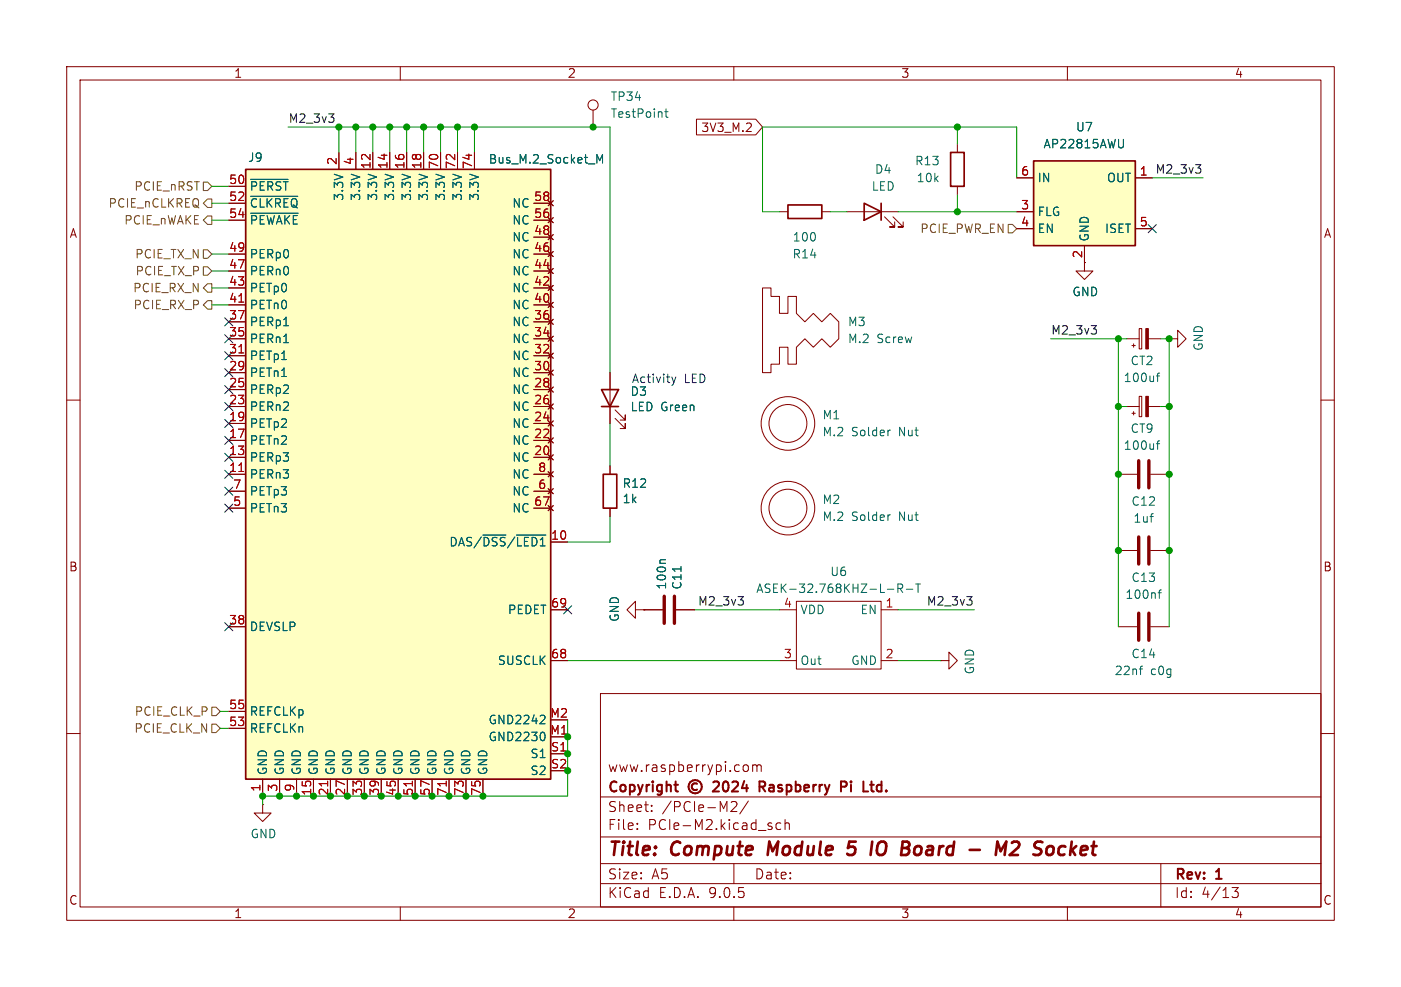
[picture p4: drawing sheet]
<svg xmlns="http://www.w3.org/2000/svg" width="210mm" height="148mm" viewBox="0 0 210 148" stroke-linecap="round" stroke-linejoin="round" font-family="sans-serif">
<g fill="none" stroke="#840000" stroke-width=".15">
<path d="M10 10h190v128h-190zM12 12h186v124h-186zM60 10v2M110 10v2M160 10v2M127 31.8h7.6M132.6 32.5l1.5 1.5h-.8h.8v-.7M133.9 32.5l1.5 1.5h-.8h.8v-.7M170.8 59.4h.3v3.1h-.3zM10 60h2M91.4 69.9v1.2M91.4 76.2v1.3"/>
<path d="M168.9 61h1.9M169.7 62h.5M169.9 61.7v.5M172.1 61h1.9M198 60h2M10 110h2M90 104h108v32h-108zM90 119.5h108M111.7 114.7a.41 .41 0 0 1 .5 .3v.4a.41 .41 0 0 1-.5 .3M112.8 114.8a.37 .37 0 0 1 .7 .1M112.8 114.7v1M113.5 114.9l.2-.2 .3 .1 .1 .9"/>
<path d="M113.5 114.9v.8M198 110h2M60 136v2M90 132.5h108M90 129.5h108M90 125.5h108M95.5 124.2v.2M95.5 123.5v.1M97.7 121.5v.2M97.7 120.8v.1M109.6 120.3l.2-.1 .5 .1a.41 .41 0 0 1 .1 .5l-.9 .9h1M110 136v2"/>
<path d="M110 129.5v3M112.2 120.1l-1.3 1.9M117 123.5l-.4-.1-.3 .3v.4l.2 .2h.5M117.7 123.5a.37 .37 0 0 1 .6 .1v.8M117.7 122.9v1.5M160 136v2M174 129.5v6.5M184.7 133.1h.9l-.5 .6a.41 .41 0 0 1 .5 .2v.4l-.1 .2h-.7"/>
<circle cx="118.1" cy="63.5" r="2.84"/>
<circle cx="118.1" cy="76.2" r="2.84"/>
<circle cx="118.1" cy="76.2" r="4"/>
<circle cx="118.1" cy="63.5" r="4"/>
</g>
<path d="M115.3 126.2l-.2 2M127 128l.3 .2 .6-.1M128.3 126.2h-1l-.2 1 .3-.2 .7 .1M132.5 126.2a.77 .77 0 0 0-1 .7v1l.3 .3h.4M137.8 126.9a.62 .62 0 0 0-.7 .4v.7l.3 .2h.2M149.3 128.2l.2-2 .5 1.4 .8-1.4-.2 2M151.7 126.4l.3-.2h.5a.45 .45 0 0 1 .3 .6l-.2 .3-1.2 1.1h1.2M158.9 127l.2-.1 .6 .1M159.6 128.1l-.6 .1" fill="none" stroke="#840000" stroke-width=".4"/>
<g fill="none" stroke="#840000" stroke-width=".3">
<path d="M101.1 117.7h.5M101.5 118.7h.1M103.8 117a1 1 0 0 0-.4 1.6 1 1 0 0 0 1.6 0 1 1 0 0 0-.4-1.6M104.5 117.5a.52 .52 0 0 0-.8 .5 .52 .52 0 0 0 .8 .4M106.9 117.3l.2-.1 .5 .1a.41 .41 0 0 1 .1 .5l-.9 .9h1M108.5 117.3l.3-.1a.94 .94 0 0 1 0 1.5h-.1a.91 .91 0 0 1-.2-1.4zM109.8 117.3l.2-.1 .5 .1a.41 .41 0 0 1 .1 .5l-.9 .9h.9M111.6 117.1l-.4 1.1h.9M111.9 117.7v1M114.2 118l.5 .7M114.6 117.3l-.8-.1v1.5M114.6 117.9l-.8 .1"/>
<path d="M126.1 117.2h.5a.41 .41 0 0 1 .3 .4 .41 .41 0 0 1-.3 .4h-.5M130.4 117.7h.6M130.6 117.2v1.3l.1 .1 .3 .1"/>
</g>
<path d="M129.5 30.5l2.6 1.3-2.6 1.2zM132.1 30.5v2.5M90.4 71.1h2.1v5.1h-2.1z" fill="none" stroke="#840000" stroke-width=".25"/>
<path d="M133.3 64.5h.2M133.3 77.2h.2M173.3 66.5h.5M173.8 66.1l-.3 .2v1.1" fill="none" stroke="#006464" stroke-width=".15"/>
<path d="M171.8 59.4h.3v3.1h-.3z" fill="#840000" stroke="#840000" stroke-width=".15"/>
<path d="M36.8 25.4h45.7v91.4h-45.7z" fill="#ffffc2"/>
<path d="M36.8 25.4h45.7v91.4h-45.7zM90.2 58.4h2.5l-1.3 2.6zM90.2 61h2.5" fill="none" stroke="#840000" stroke-width=".25"/>
<g fill="none" stroke="#840000" stroke-width=".15">
<path d="M88.9 16.5v2.6M34.3 27.9h2.5M34.3 30.5h2.5M34.3 33h2.5M34.3 38.1h2.5M50.8 22.9v2.5M53.3 22.9v2.5M55.9 22.9v2.5M58.4 22.9v2.5M61 22.9v2.5M63.5 22.9v2.5M66 22.9v2.5"/>
<path d="M68.6 22.9v2.5M71.1 22.9v2.5M80 30.5h2.5M80 33h2.5M80 38.1h2.5M80 35.6h2.5M82.2 30.1l.7 .8M82.2 32.6l.7 .8M82.2 35.2l.7 .7M82.2 37.7l.7 .8M82.9 30.1l-.7 .8M82.9 32.6l-.7 .8"/>
<path d="M82.9 35.2l-.7 .7M82.9 37.7l-.7 .8M162.6 39.4v1.2h1.2l-1.2 1.3-1.3-1.3h1.3M34.3 40.6h2.5M34.3 43.2h2.5M34.3 45.7h2.5M34.3 48.3h2.5M34.3 50.8h2.5M34.3 53.3h2.5M34.3 55.9h2.5M34.3 58.4h2.5M80 40.6h2.5"/>
<path d="M80 43.2h2.5M80 45.7h2.5M80 48.3h2.5M80 50.8h2.5M80 53.3h2.5M80 55.9h2.5M80 58.4h2.5M82.2 40.3l.7 .7M82.2 42.8l.7 .8M82.2 45.3l.7 .8M82.2 47.9l.7 .7M82.2 50.4l.7 .8"/>
<path d="M82.2 53l.7 .7M82.2 55.5l.7 .8M82.2 58l.7 .8M82.9 40.3l-.7 .7M82.9 42.8l-.7 .8M82.9 45.3l-.7 .8M82.9 47.9l-.7 .7M82.9 50.4l-.7 .8M82.9 53l-.7 .7M82.9 55.5l-.7 .8M82.9 58l-.7 .8M91.4 55.9v7.6"/>
<path d="M168.9 50.8h1.9M169.7 51.8h.5M169.9 51.6v.5M170.8 49.3h.3v3h-.3zM172.1 50.8h1.9M34.3 61h2.5M34.3 63.5h2.5M34.3 66h2.5M34.3 68.6h2.5M34.3 71.1h2.5M34.3 73.7h2.5M34.3 76.2h2.5"/>
<path d="M80 61h2.5M80 63.5h2.5M80 66h2.5M80 68.6h2.5M80 71.1h2.5M80 73.7h2.5M80 76.2h2.5M82.2 60.6l.7 .7M82.2 63.1l.7 .8M82.2 65.7l.7 .7M82.2 68.2l.7 .8M82.2 70.7l.7 .8"/>
<path d="M82.2 73.3l.7 .7M82.2 75.8l.7 .8M82.9 60.6l-.7 .7M82.9 63.1l-.7 .8M82.9 65.7l-.7 .7M82.9 68.2l-.7 .8M82.9 70.7l-.7 .8M82.9 73.3l-.7 .7M82.9 75.8l-.7 .8M92.2 62.7l1.5 1.6v-.8v.8h-.7M92.2 61.5l1.5 1.5v-.8v.8h-.7M167.6 71.1h2.8"/>
<path d="M172.5 71.1h2.8M34.3 94h2.5M82.5 81.3h2.6M82.5 91.4h2.6M82.5 99.1h2.6M95.2 91.4v1.3l-1.2-1.3 1.2-1.2v1.2h1.3M96.5 91.4h.1M96.5 91.4h2.8M101.3 91.4h2.8M116.8 91.4h2.6M116.8 99.1h2.6M119.4 90.2h12.7v10.1h-12.7z"/>
<path d="M132.1 91.4h2.5M132.1 99.1h2.5M141 99.1h1.2v1.2l1.3-1.2-1.3-1.3v1.3M141 99.1h.1M167.6 94h2.8M167.6 82.6h2.8M172.5 94h2.8M172.5 82.6h2.8M34.3 106.7h2.5M34.3 109.2h2.5M39.4 116.8v2.6M41.9 116.8v2.6"/>
<path d="M44.4 116.8v2.6M47 116.8v2.6M49.5 116.8v2.6M52.1 116.8v2.6M54.6 116.8v2.6M57.1 116.8v2.6M59.7 116.8v2.6M62.2 116.8v2.6M64.8 116.8v2.6M67.3 116.8v2.6M69.8 116.8v2.6M72.4 116.8v2.6"/>
<path d="M82.5 113h2.6M39.4 120.7v1.2h1.2l-1.2 1.3-1.3-1.3h1.3M39.4 120.7h.1"/>
<circle cx="88.9" cy="15.7" r=".76"/>
</g>
<g fill="none" stroke="#006464" stroke-width=".15">
<path d="M99.7 16.8h.4M99.8 16.3v1.1l.3 .2M37.6 26.9h5.6M37.6 29.4h7M37.6 32h7.1M89.5 23.2l.4 .9 .4-.9v1.3M42.5 48.8h.7M42.5 51.4h.7M173.3 56.4h.5M173.8 56l-.3 .1v1.1M172.4 77.5h.5M172.8 77h.1"/>
<path d="M72.4 80.2h3.4M77.4 80.2h4.4M99.8 83.9h-.7l-.2 .2M102.1 85v.7M133 88.4h1M134.6 88.2h.6l.1-.2v-.3l-.2-.1h-.5v1.2M134.9 88.2l.4 .6M135.9 88.4h.9M137.3 87.6h.7M137.6 87.6v1.2M171.3 99.9l-.3 .1M173.6 88.9h.5"/>
<path d="M174.1 88.5l-.3 .1v1.1M81.5 107.3l.2 .2-.1 .3-.7 .7h.8M81.5 109.9l.2 .4-.2 .7M170.8 100.3h.5"/>
</g>
<path d="M35.8 45.3h.7M35.8 52.9h.7M35.8 70.7h.7M49.1 117.1v.8M61.8 117.1v.8M66.9 117.1v.8" fill="none" stroke="#a90000" stroke-width=".15"/>
<path d="M170.7 69.1v4.1M172.2 69.1v4.1M99.6 89.4v4.1M101.1 89.4v4.1M170.7 80.5v4.1M170.7 91.9v4.1M172.2 80.5v4.1M172.2 91.9v4.1" fill="none" stroke="#840000" stroke-width=".51"/>
<path d="M171.8 49.3h.3v3h-.3z" fill="#840000" stroke="#840000" stroke-width=".15"/>
<path d="M154.9 24.1h15.3v12.7h-15.3z" fill="#ffffc2"/>
<path d="M118.1 30.7h5.1v2.1h-5.1zM142.5 22.9h2v5h-2zM154.9 24.1h15.3v12.7h-15.3z" fill="none" stroke="#840000" stroke-width=".25"/>
<g fill="none" stroke="#840000" stroke-width=".15">
<path d="M104.4 17.9h8.9l1 1.2-1 1.1h-8.9zM34.3 27.9h2.5M34.3 30.5h2.5M34.3 33h2.5M34.3 38.1h2.5M50.8 22.9v2.5M53.3 22.9v2.5M55.9 22.9v2.5M58.4 22.9v2.5M61 22.9v2.5M63.5 22.9v2.5M66 22.9v2.5"/>
<path d="M68.6 22.9v2.5M71.1 22.9v2.5M80 30.5h2.5M80 33h2.5M80 38.1h2.5M80 35.6h2.5M82.2 30.1l.7 .8M82.2 32.6l.7 .8M82.2 35.2l.7 .7M82.2 37.7l.7 .8M82.9 30.1l-.7 .8M82.9 32.6l-.7 .8"/>
<path d="M82.9 35.2l-.7 .7M82.9 37.7l-.7 .8M116.8 31.8h1.3M123.2 31.8h1.3M143.5 21.6v1.3M143.5 27.9v1.3M152.4 26.7h2.5M152.4 31.8h2.5M152.4 34.3h2.5M162.6 36.8v2.6M170.2 26.7h2.5M170.2 34.3h2.5"/>
<path d="M34.3 40.6h2.5M34.3 43.2h2.5M34.3 45.7h2.5M34.3 48.3h2.5M34.3 50.8h2.5M34.3 53.3h2.5M34.3 55.9h2.5M34.3 58.4h2.5M80 40.6h2.5M80 43.2h2.5M80 45.7h2.5M80 48.3h2.5"/>
<path d="M80 50.8h2.5M80 53.3h2.5M80 55.9h2.5M80 58.4h2.5M82.2 40.3l.7 .7M82.2 42.8l.7 .8M82.2 45.3l.7 .8M82.2 47.9l.7 .7M82.2 50.4l.7 .8M82.2 53l.7 .7M82.2 55.5l.7 .8M82.2 58l.7 .8"/>
<path d="M82.9 40.3l-.7 .7M82.9 42.8l-.7 .8M82.9 45.3l-.7 .8M82.9 47.9l-.7 .7M82.9 50.4l-.7 .8M82.9 53l-.7 .7M82.9 55.5l-.7 .8M82.9 58l-.7 .8M91.4 55.9v2.5M114.3 43.2h1.3v1.3h1.2v2.5h1.3v-2.5h1.3v2.5l1.2 1.3 1.3-1.3 1.3 1.3 1.3-1.3 1.2 1.3v2.5l-1.2 1.3-1.3-1.3-1.3 1.3-1.3-1.3-1.2 1.3v2.5h-1.3v-2.5h-1.3v2.5h-1.2v1.3h-1.3zM175.3 50.8h1.2v-1.3l1.3 1.3-1.3 1.3v-1.3M175.3 50.8h.1"/>
<path d="M34.3 61h2.5M34.3 63.5h2.5M34.3 66h2.5M34.3 68.6h2.5M34.3 71.1h2.5M34.3 73.7h2.5M34.3 76.2h2.5M80 61h2.5M80 63.5h2.5M80 66h2.5M80 68.6h2.5M80 71.1h2.5"/>
<path d="M80 73.7h2.5M80 76.2h2.5M82.2 60.6l.7 .7M82.2 63.1l.7 .8M82.2 65.7l.7 .7M82.2 68.2l.7 .8M82.2 70.7l.7 .8M82.2 73.3l.7 .7M82.2 75.8l.7 .8M82.9 60.6l-.7 .7M82.9 63.1l-.7 .8M82.9 65.7l-.7 .7"/>
<path d="M82.9 68.2l-.7 .8M82.9 70.7l-.7 .8M82.9 73.3l-.7 .7M82.9 75.8l-.7 .8M91.4 61v2.5M91.4 69.9v1.2M91.4 76.2v1.3M34.3 94h2.5M82.5 81.3h2.6M82.5 91.4h2.6M82.5 99.1h2.6M96.5 91.4h.1"/>
<path d="M96.5 91.4h2.8M101.3 91.4h2.8M34.3 106.7h2.5M34.3 109.2h2.5M39.4 116.8v2.6M41.9 116.8v2.6M44.4 116.8v2.6M47 116.8v2.6M49.5 116.8v2.6M52.1 116.8v2.6M54.6 116.8v2.6M57.1 116.8v2.6"/>
<path d="M59.7 116.8v2.6M62.2 116.8v2.6M64.8 116.8v2.6M67.3 116.8v2.6M69.8 116.8v2.6M72.4 116.8v2.6M82.5 113h2.6"/>
</g>
<g fill="none" stroke="#006464" stroke-width=".15">
<path d="M37.6 26.9h5.6M37.6 29.4h7M37.6 32h7.1M89.5 23.2l.4 .9 .4-.9v1.3M168.4 20.9v1l-.2 .3M42.5 48.8h.7M42.5 51.4h.7M72.4 80.2h3.4M77.4 80.2h4.4M99.8 83.9h-.7l-.2 .2M102.1 85v.7M81.5 107.3l.2 .2-.1 .3-.7 .7h.8"/>
<path d="M81.5 109.9l.2 .4-.2 .7"/>
</g>
<path d="M30.5 33l.6-.6h.6v1.3h-.6zM30.5 37.5h.6l.6 .6-.6 .6h-.6zM30.5 27.3h.6l.6 .6-.6 .7h-.6zM30.5 30.5l.6-.7h.6v1.3h-.6zM151.1 33.7h.7l.6 .6-.6 .6h-.7zM30.5 43.2l.6-.7h.6v1.3h-.6zM30.5 40h.6l.6 .6-.6 .7h-.6zM31.1 45.1h.6v1.3h-.6l-.6-.7zM31.7 108.6h.7l.6 .6-.6 .7h-.7zM31.7 106h.7l.6 .7-.6 .6h-.7z" fill="none" stroke="#725600" stroke-width=".15"/>
<path d="M49.3 17.1h.8l-.5 .5M50 17.7v.5M179.2 24.7h.8l-.4 .5M179.9 25.3v.5M163.6 48.8h.8l-.5 .5M164.3 49.4v.6M110.6 89.5h.8l-.4 .5M111.4 90.1v.5M144.9 89.5h.8l-.4 .5M145.6 90.1v.5" fill="none" stroke="#0f0f0f" stroke-width=".15"/>
<g fill="none" stroke="#009600" stroke-width=".15">
<path d="M43.2 19.1h48.2v36.8M50.8 19.1v3.8M53.3 19.1v3.8M55.9 19.1v3.8M58.4 19.1v3.8M61 19.1v3.8M63.5 19.1v3.8M66 19.1v3.8M68.6 19.1v3.8M71.1 19.1v3.8M143.5 19.1v2.5M31.7 30.5h2.6"/>
<path d="M31.7 33h2.6M31.7 27.9h2.6M31.7 38.1h2.6M124.5 31.8h2.5M134.6 31.8h17.8M143.5 29.2v2.6M152.4 26.7v-7.6h-38.1v12.7h2.5M172.7 26.7h7.6M31.7 45.7h2.6M31.7 43.2h2.6M31.7 40.6h2.6M157.5 50.8h11.4"/>
<path d="M167.6 50.8v43.2M174 50.8h1.3v43.2M91.4 63.5v6.4M91.4 77.5v3.8h-6.3M167.6 61h1.3M174 61h1.3M85.1 99.1h31.7M104.1 91.4h12.7M134.6 99.1h6.4M134.6 91.4h11.4M33 106.7h1.3M33 109.2h1.3"/>
<path d="M85.1 108v11.4h-45.7v1.3"/>
</g>
<g fill="none" stroke="#000084" stroke-width=".15">
<path d="M172.1 33.7l1.2 1.2M173.3 33.7l-1.2 1.2M33.7 57.8l1.2 1.2M33.7 47.7l1.2 1.2M33.7 50.2l1.2 1.2M33.7 55.3l1.2 1.2M33.7 52.7l1.2 1.2M34.9 57.8l-1.2 1.2M34.9 47.7l-1.2 1.2M34.9 50.2l-1.2 1.2M34.9 55.3l-1.2 1.2M34.9 52.7l-1.2 1.2"/>
<path d="M33.7 70.5l1.2 1.2M33.7 62.9l1.2 1.2M33.7 73.1l1.2 1.2M33.7 68l1.2 1.2M33.7 65.4l1.2 1.2M33.7 60.4l1.2 1.2M33.7 75.6l1.2 1.2M34.9 70.5l-1.2 1.2M34.9 62.9l-1.2 1.2M34.9 73.1l-1.2 1.2M34.9 68l-1.2 1.2M34.9 65.4l-1.2 1.2"/>
<path d="M34.9 60.4l-1.2 1.2M34.9 75.6l-1.2 1.2M33.7 93.4l1.2 1.2M34.9 93.4l-1.2 1.2M84.5 90.8l1.2 1.2M85.7 90.8l-1.2 1.2"/>
</g>
<path d="M100.7 56.5l.3 .9M101 57.4l-.1 .3-.2 .1M101.3 56.5l-.3 .9" fill="none" stroke="#0000c2" stroke-width=".15"/>
<path d="M35.8 45.3h.7M35.8 52.9h.7M35.8 70.7h.7M49.1 117.1v.8M61.8 117.1v.8M66.9 117.1v.8" fill="none" stroke="#a90000" stroke-width=".15"/>
<g fill="#009600" stroke="#009600" stroke-width=".15">
<circle cx="69.8" cy="119.4" r=".46"/>
<circle cx="72.4" cy="119.4" r=".46"/>
<circle cx="64.8" cy="119.4" r=".46"/>
<circle cx="62.2" cy="119.4" r=".46"/>
<circle cx="67.3" cy="119.4" r=".46"/>
<circle cx="57.1" cy="119.4" r=".46"/>
<circle cx="59.7" cy="119.4" r=".46"/>
<circle cx="85.1" cy="113" r=".46"/>
<circle cx="85.1" cy="115.6" r=".46"/>
<circle cx="85.1" cy="110.5" r=".46"/>
<circle cx="58.4" cy="19.1" r=".46"/>
<circle cx="61" cy="19.1" r=".46"/>
<circle cx="53.3" cy="19.1" r=".46"/>
<circle cx="50.8" cy="19.1" r=".46"/>
<circle cx="63.5" cy="19.1" r=".46"/>
<circle cx="66" cy="19.1" r=".46"/>
<circle cx="55.9" cy="19.1" r=".46"/>
<circle cx="68.6" cy="19.1" r=".46"/>
<circle cx="71.1" cy="19.1" r=".46"/>
<circle cx="167.6" cy="61" r=".46"/>
<circle cx="175.3" cy="50.8" r=".46"/>
<circle cx="175.3" cy="61" r=".46"/>
<circle cx="175.3" cy="71.1" r=".46"/>
<circle cx="167.6" cy="71.1" r=".46"/>
<circle cx="175.3" cy="82.6" r=".46"/>
<circle cx="167.6" cy="82.6" r=".46"/>
<circle cx="52.1" cy="119.4" r=".46"/>
<circle cx="44.4" cy="119.4" r=".46"/>
<circle cx="47" cy="119.4" r=".46"/>
<circle cx="49.5" cy="119.4" r=".46"/>
<circle cx="41.9" cy="119.4" r=".46"/>
<circle cx="39.4" cy="119.4" r=".46"/>
<circle cx="54.6" cy="119.4" r=".46"/>
<circle cx="167.6" cy="50.8" r=".46"/>
<circle cx="143.5" cy="31.8" r=".46"/>
<circle cx="143.5" cy="19.1" r=".46"/>
<circle cx="88.9" cy="19.1" r=".46"/>
</g>
<g font-size="2.8" fill="#840000">
<text x="91" y="128.9">Title:</text>
<text x="100.7" y="128.9">Compute</text>
<text x="115.9" y="128.9">Module</text>
<text x="128.7" y="128.9">5</text>
<text x="133" y="128.9">IO</text>
<text x="138.3" y="128.9">Board</text>
<text x="154.1" y="128.9">M2</text>
<text x="160.6" y="128.9">Socket</text>
</g>
<g font-size="2.1" fill="#840000">
<text x="91" y="119.2">Copyright</text>
<text x="91" y="116">www.raspberrypi.com</text>
<text x="115.1" y="119.2">Raspberry</text>
<text x="127.9" y="119.2">Pi</text>
<text x="131.9" y="119.2">Ltd.</text>
<text x="91" y="124.7">File:</text>
<text x="91" y="122">Sheet:</text>
<text x="97.1" y="124.7">PCIe-M2.kicad_sch</text>
<text x="99.2" y="122">/PCIe-M2/</text>
<text x="91" y="134.9">KiCad</text>
<text x="91" y="132.1">Size:</text>
<text x="97.7" y="132.1">A5</text>
<text x="98.7" y="134.9">E.D.A.</text>
<text x="106.3" y="134.9">9.0.5</text>
<text x="113" y="132.1">Date:</text>
<text x="176" y="132.3">Rev:</text>
<text x="176" y="134.9">Id:</text>
<text x="180.1" y="134.9">4/13</text>
<text x="182.4" y="132.3">1</text>
</g>
<g font-size="1.8" fill="#840000">
<text x="35" y="11.9">1</text>
<text x="85" y="11.9">2</text>
<text x="135" y="11.9">3</text>
<text x="185" y="11.9">4</text>
<text x="105" y="20">3V3_M.2</text>
<text x="10.3" y="35.9">A</text>
<text x="198.4" y="35.9">A</text>
<text x="10.3" y="85.9">B</text>
<text x="198.3" y="85.9">B</text>
<text x="10.3" y="135.9">C</text>
<text x="35" y="137.9">1</text>
<text x="85" y="137.9">2</text>
<text x="135" y="137.9">3</text>
<text x="185" y="137.9">4</text>
<text x="198.3" y="135.9">C</text>
</g>
<g font-size="1.8" fill="#006464">
<text x="91.4" y="17.9">TestPoint</text>
<text x="91.4" y="15.3">TP34</text>
<text x="156.3" y="22.5">AP22815AWU</text>
<text x="161.2" y="19.9">U7</text>
<text x="37.1" y="24.5">J9</text>
<text x="37.3" y="28.8">~{PERST}</text>
<text x="73.2" y="24.7">Bus_M.2_Socket_M</text>
<text x="130.6" y="28.8">LED</text>
<text x="131.1" y="26.3">D4</text>
<text x="137.1" y="25">R13</text>
<text x="137.3" y="27.5">10k</text>
<text x="155.4" y="27.5">IN</text>
<text x="165.8" y="27.5">OUT</text>
<text x="37.3" y="31.3">~{CLKREQ}</text>
<text x="37.3" y="33.9">~{PEWAKE}</text>
<text x="51.7" y="30.2" transform="rotate(-90 51.7 30.2)">3.3V</text>
<text x="54.2" y="30.2" transform="rotate(-90 54.2 30.2)">3.3V</text>
<text x="56.7" y="30.2" transform="rotate(-90 56.7 30.2)">3.3V</text>
<text x="59.3" y="30.2" transform="rotate(-90 59.3 30.2)">3.3V</text>
<text x="61.8" y="30.2" transform="rotate(-90 61.8 30.2)">3.3V</text>
<text x="64.4" y="30.2" transform="rotate(-90 64.4 30.2)">3.3V</text>
<text x="66.9" y="30.2" transform="rotate(-90 66.9 30.2)">3.3V</text>
<text x="69.4" y="30.2" transform="rotate(-90 69.4 30.2)">3.3V</text>
<text x="72" y="30.2" transform="rotate(-90 72 30.2)">3.3V</text>
<text x="76.7" y="31.3">NC</text>
<text x="76.7" y="33.9">NC</text>
<text x="155.4" y="32.6">FLG</text>
<text x="155.4" y="35.2">EN</text>
<text x="165.5" y="35.2">ISET</text>
<text x="37.3" y="39">PERp0</text>
<text x="37.3" y="41.5">PERn0</text>
<text x="76.7" y="36.4">NC</text>
<text x="76.7" y="39">NC</text>
<text x="76.7" y="41.5">NC</text>
<text x="118.7" y="39">R14</text>
<text x="118.7" y="36.4">100</text>
<text x="163.4" y="36.3" transform="rotate(-90 163.4 36.3)">GND</text>
<text x="37.3" y="44">PETp0</text>
<text x="37.3" y="46.6">PETn0</text>
<text x="76.7" y="44">NC</text>
<text x="76.7" y="46.6">NC</text>
<text x="160.7" y="44.6">GND</text>
<text x="37.3" y="49.1">PERp1</text>
<text x="37.3" y="51.7">PERn1</text>
<text x="76.7" y="49.1">NC</text>
<text x="76.7" y="51.7">NC</text>
<text x="127" y="49.1">M3</text>
<text x="127" y="51.7">M.2</text>
<text x="131.4" y="51.7">Screw</text>
<text x="180.5" y="52.7" transform="rotate(-90 180.5 52.7)">GND</text>
<text x="37.3" y="54.2">PETp1</text>
<text x="37.3" y="56.7">PETn1</text>
<text x="37.3" y="59.3">PERp2</text>
<text x="76.7" y="54.2">NC</text>
<text x="76.7" y="56.7">NC</text>
<text x="76.7" y="59.3">NC</text>
<text x="94.4" y="59.6">D3</text>
<text x="168.3" y="57.5">100uf</text>
<text x="169.4" y="55">CT2</text>
<text x="37.3" y="61.8">PERn2</text>
<text x="37.3" y="64.4">PETp2</text>
<text x="76.7" y="61.8">NC</text>
<text x="76.7" y="64.4">NC</text>
<text x="94.4" y="61.9">LED Green</text>
<text x="123.2" y="63.1">M1</text>
<text x="123.2" y="65.6">M.2</text>
<text x="127.6" y="65.6">Solder</text>
<text x="134.9" y="65.6">Nut</text>
<text x="169.4" y="65.1">CT9</text>
<text x="37.3" y="66.9">PETn2</text>
<text x="37.3" y="69.4">PERp3</text>
<text x="37.3" y="72">PERn3</text>
<text x="76.7" y="66.9">NC</text>
<text x="76.7" y="69.4">NC</text>
<text x="76.7" y="72">NC</text>
<text x="168.3" y="67.7">100uf</text>
<text x="37.3" y="74.5">PETp3</text>
<text x="37.3" y="77.1">PETn3</text>
<text x="76.7" y="74.5">NC</text>
<text x="76.7" y="77.1">NC</text>
<text x="93.2" y="73.4">R12</text>
<text x="93.2" y="75.7">1k</text>
<text x="123.2" y="75.8">M2</text>
<text x="169.5" y="76">C12</text>
<text x="67.3" y="82.1">DAS/~{DSS}/~{LED1}</text>
<text x="123.2" y="78.3">M.2</text>
<text x="127.6" y="78.3">Solder</text>
<text x="134.9" y="78.3">Nut</text>
<text x="169.8" y="78.6">1uf</text>
<text x="100.1" y="88.5" transform="rotate(-90 100.1 88.5)">100n</text>
<text x="102.4" y="88.5" transform="rotate(-90 102.4 88.5)">C11</text>
<text x="113.3" y="89.1">ASEK-32.768KHZ-L-R-T</text>
<text x="124.4" y="86.6">U6</text>
<text x="169.5" y="87.5">C13</text>
<text x="37.3" y="94.8">DEVSLP</text>
<text x="76" y="92.3">PEDET</text>
<text x="93" y="93.3" transform="rotate(-90 93 93.3)">GND</text>
<text x="119.9" y="92.3">VDD</text>
<text x="128.9" y="92.3">EN</text>
<text x="168.6" y="90">100nf</text>
<text x="74.5" y="99.9">SUSCLK</text>
<text x="119.9" y="99.9">Out</text>
<text x="127.5" y="99.9">GND</text>
<text x="146.2" y="101.2" transform="rotate(-90 146.2 101.2)">GND</text>
<text x="167" y="101.4">22nf</text>
<text x="169.5" y="98.9">C14</text>
<text x="172.5" y="101.4">c0g</text>
<text x="37.3" y="107.5">REFCLKp</text>
<text x="37.3" y="110.1">REFCLKn</text>
<text x="73.1" y="108.8">GND2242</text>
<text x="73.1" y="111.4">GND2230</text>
<text x="79.4" y="113.9">S1</text>
<text x="40.2" y="116.3" transform="rotate(-90 40.2 116.3)">GND</text>
<text x="42.8" y="116.3" transform="rotate(-90 42.8 116.3)">GND</text>
<text x="45.3" y="116.3" transform="rotate(-90 45.3 116.3)">GND</text>
<text x="47.9" y="116.3" transform="rotate(-90 47.9 116.3)">GND</text>
<text x="50.4" y="116.3" transform="rotate(-90 50.4 116.3)">GND</text>
<text x="52.9" y="116.3" transform="rotate(-90 52.9 116.3)">GND</text>
<text x="55.5" y="116.3" transform="rotate(-90 55.5 116.3)">GND</text>
<text x="58" y="116.3" transform="rotate(-90 58 116.3)">GND</text>
<text x="60.6" y="116.3" transform="rotate(-90 60.6 116.3)">GND</text>
<text x="63.1" y="116.3" transform="rotate(-90 63.1 116.3)">GND</text>
<text x="65.6" y="116.3" transform="rotate(-90 65.6 116.3)">GND</text>
<text x="68.2" y="116.3" transform="rotate(-90 68.2 116.3)">GND</text>
<text x="70.7" y="116.3" transform="rotate(-90 70.7 116.3)">GND</text>
<text x="73.3" y="116.3" transform="rotate(-90 73.3 116.3)">GND</text>
<text x="79.4" y="116.4">S2</text>
<text x="37.5" y="125.9">GND</text>
</g>
<g font-size="1.8" fill="#0f0f0f">
<text x="43.2" y="18.5">M2_3v3</text>
<text x="173.1" y="26.1">M2_3v3</text>
<text x="157.5" y="50.3">M2_3v3</text>
<text x="104.5" y="90.9">M2_3v3</text>
<text x="138.8" y="90.9">M2_3v3</text>
</g>
<g font-size="1.8" fill="#725600">
<text x="20" y="28.8">PCIE_nRST</text>
<text x="16.2" y="31.3">PCIE_nCLKREQ</text>
<text x="18.5" y="33.9">PCIE_nWAKE</text>
<text x="137.8" y="35.2">PCIE_PWR_EN</text>
<text x="20.2" y="39">PCIE_TX_N</text>
<text x="20.2" y="41.5">PCIE_TX_P</text>
<text x="19.9" y="44">PCIE_RX_N</text>
<text x="19.9" y="46.6">PCIE_RX_P</text>
<text x="20.1" y="107.5">PCIE_CLK_P</text>
<text x="20" y="110.1">PCIE_CLK_N</text>
</g>
<g font-size="1.8" fill="#a90000">
<text x="34.2" y="27.7">50</text>
<text x="50.5" y="24.8" transform="rotate(-90 50.5 24.8)">2</text>
<text x="53.1" y="24.8" transform="rotate(-90 53.1 24.8)">4</text>
<text x="55.6" y="25.4" transform="rotate(-90 55.6 25.4)">12</text>
<text x="58.2" y="25.4" transform="rotate(-90 58.2 25.4)">14</text>
<text x="60.7" y="25.4" transform="rotate(-90 60.7 25.4)">16</text>
<text x="63.2" y="25.4" transform="rotate(-90 63.2 25.4)">18</text>
<text x="65.8" y="25.4" transform="rotate(-90 65.8 25.4)">70</text>
<text x="68.3" y="25.4" transform="rotate(-90 68.3 25.4)">72</text>
<text x="70.9" y="25.4" transform="rotate(-90 70.9 25.4)">74</text>
<text x="153" y="26.4">6</text>
<text x="170.7" y="26.4">1</text>
<text x="34.2" y="30.2">52</text>
<text x="34.2" y="32.8">54</text>
<text x="80" y="30.2">58</text>
<text x="80" y="32.8">56</text>
<text x="80" y="35.3">48</text>
<text x="153" y="31.5">3</text>
<text x="153" y="34">4</text>
<text x="170.7" y="34">5</text>
<text x="34.2" y="37.8">49</text>
<text x="34.2" y="40.4">47</text>
<text x="80" y="37.8">46</text>
<text x="80" y="40.4">44</text>
<text x="162.3" y="38.8" transform="rotate(-90 162.3 38.8)">2</text>
<text x="34.2" y="42.9">43</text>
<text x="34.2" y="45.5">41</text>
<text x="80" y="42.9">42</text>
<text x="80" y="45.5">40</text>
<text x="34.2" y="48">37</text>
<text x="34.2" y="50.5">35</text>
<text x="34.2" y="53.1">31</text>
<text x="80" y="48">36</text>
<text x="80" y="50.5">34</text>
<text x="80" y="53.1">32</text>
<text x="34.2" y="55.6">29</text>
<text x="34.2" y="58.2">25</text>
<text x="80" y="55.6">30</text>
<text x="80" y="58.2">28</text>
<text x="34.2" y="60.7">23</text>
<text x="34.2" y="63.2">19</text>
<text x="34.2" y="65.8">17</text>
<text x="80" y="60.7">26</text>
<text x="80" y="63.2">24</text>
<text x="80" y="65.8">22</text>
<text x="34.2" y="68.3">13</text>
<text x="34.2" y="70.9">11</text>
<text x="80" y="68.3">20</text>
<text x="80.6" y="70.9">8</text>
<text x="34.9" y="73.4">7</text>
<text x="34.9" y="75.9">5</text>
<text x="80" y="75.9">67</text>
<text x="80.6" y="73.4">6</text>
<text x="82.5" y="81">10</text>
<text x="34.2" y="93.7">38</text>
<text x="82.5" y="91.2">69</text>
<text x="117.4" y="91.2">4</text>
<text x="132.6" y="91.2">1</text>
<text x="82.5" y="98.8">68</text>
<text x="117.4" y="98.8">3</text>
<text x="132.6" y="98.8">2</text>
<text x="34.2" y="106.4">55</text>
<text x="82.4" y="107.7">M2</text>
<text x="34.2" y="109">53</text>
<text x="82.4" y="110.2">M1</text>
<text x="82.5" y="112.8">S1</text>
<text x="39.1" y="118.8" transform="rotate(-90 39.1 118.8)">1</text>
<text x="41.7" y="118.8" transform="rotate(-90 41.7 118.8)">3</text>
<text x="44.2" y="118.8" transform="rotate(-90 44.2 118.8)">9</text>
<text x="46.7" y="119.4" transform="rotate(-90 46.7 119.4)">15</text>
<text x="49.3" y="119.4" transform="rotate(-90 49.3 119.4)">21</text>
<text x="51.8" y="119.4" transform="rotate(-90 51.8 119.4)">27</text>
<text x="54.4" y="119.4" transform="rotate(-90 54.4 119.4)">33</text>
<text x="56.9" y="119.4" transform="rotate(-90 56.9 119.4)">39</text>
<text x="59.4" y="119.4" transform="rotate(-90 59.4 119.4)">45</text>
<text x="62" y="119.4" transform="rotate(-90 62 119.4)">51</text>
<text x="64.5" y="119.4" transform="rotate(-90 64.5 119.4)">57</text>
<text x="67.1" y="119.4" transform="rotate(-90 67.1 119.4)">71</text>
<text x="69.6" y="119.4" transform="rotate(-90 69.6 119.4)">73</text>
<text x="72.1" y="119.4" transform="rotate(-90 72.1 119.4)">75</text>
<text x="82.5" y="115.3">S2</text>
</g>
<g font-size="1.8" fill="#0000c2">
<text x="94.6" y="57.5">Activity</text>
<text x="102.6" y="57.5">LED</text>
</g>
</svg>
